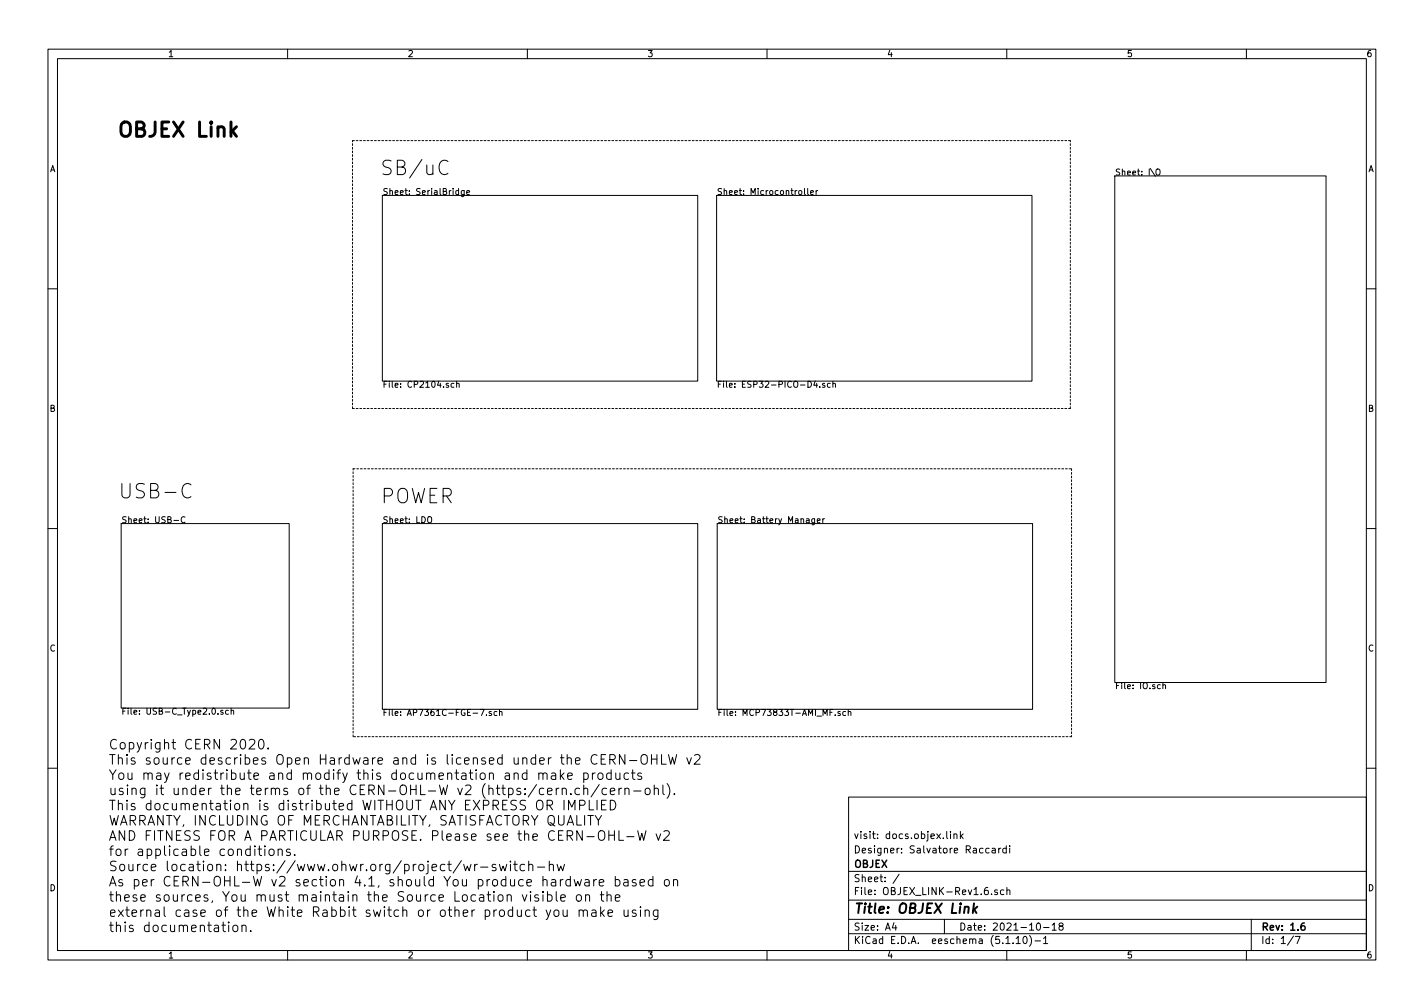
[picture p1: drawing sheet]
<svg xmlns="http://www.w3.org/2000/svg" width="297mm" height="210mm" viewBox="0 0 297 210" stroke-linecap="round" stroke-linejoin="round" font-family="sans-serif">
<g fill="none" stroke="#000" stroke-width=".21">
<path d="M10 10.3h277v189.9h-277zM12 12.2h273v186.1h-273zM60 10.3v1.9M110 10.3v1.9M160 10.3v1.9M210 10.3v1.9M260 10.3v1.9M93.4 33.7a1.21 1.21 0 0 0-1.4 0 1.21 1.21 0 0 0-.4 1.4 1.13 1.13 0 0 0 .6 1.2 1.13 1.13 0 0 0 1.2-.2M95.7 39.8l-.4-.1-.2 .3 .1 .5h.5M95.7 39.3v1.3M96.8 39.7v1.1l-.2 .2-.3-.1M96.8 39.8l-.4-.1-.2 .3 .1 .5h.5"/>
<path d="M167.8 39.3v1.1l.2 .2M168.5 39.3v1.1l.2 .2M170.2 39.7v.9M170.6 39.7l-.4 .3M232.5 36.7h44.1v105.7h-44.1zM241.2 35.4l.2-.2a.47 .47 0 0 1 .6 .5l-.1 .6-.5 .2-.3-.4zM79.8 40.8h65.7v38.7h-65.7zM97.4 40.2l.6-.1-.1-.3-.4-.1-.1 .2v.6h.5M149.5 40.8h65.8v38.7h-65.8zM169.1 40.2l.6-.1-.1-.3-.3-.1-.2 .2v.6h.5M10 60.2h2M95.2 79.5v1.3"/>
<path d="M170.1 79.5l-.4 .9h.8M170.4 80v.8M173.7 79.5v1.3M285 60.2h2M94.7 80h-.4l-.2 .2 .1 .5h.5M95.2 80.1l.5-.1 .1 .8M171 80.7v.1M172 80h-.3l-.1 .1v.2l.4 .1v.3h-.4M173.2 80h-.4l-.2 .2 .1 .5h.5M173.7 80.1l.5-.1 .1 .8M10 110.3h2M25.3 109.2h35v38.5h-35z"/>
<path d="M36.3 108.6h1M38.6 107.9a.56 .56 0 0 0-.8 .5 .56 .56 0 0 0 .8 .5M39.8 101.1a1.12 1.12 0 0 0-1.2-.1 1.12 1.12 0 0 0-.6 1.1 1.27 1.27 0 0 0 .3 1.4 1.27 1.27 0 0 0 1.4 .2l.1-.1M79.8 109.2h65.7v38.7h-65.7zM89.3 107.9l.2-.1a.45 .45 0 0 1 .5 .4v.7l-.5 .1-.2-.1zM149.6 109.2h65.8v38.7h-65.8zM169.9 108.2v1.1l-.2 .2-.3-.1M169.9 108.2h-.3l-.3 .2 .1 .6h.5M170.5 108.6l.6-.1-.1-.3h-.3l-.2 .2v.6h.5M171.6 108.2v.8M172 108.2l-.4 .2M285 110.3h2"/>
<path d="M46.5 148.2h-.3l-.2 .1 .1 .2 .4 .1v.3h-.5M47.7 148.2h-.4l-.3 .2 .2 .5h.5M48.2 148.3l.5-.1v.8M48.2 147.7v1.3M52 154.4l.3-.2h.5l.3 .2 .1 .4-.1 .3-1.2 1.1h1.3M54.1 154.4l.3-.2a1.07 1.07 0 0 1 .5 1.8 .48 .48 0 0 1-.5 .2 .48 .48 0 0 1-.4-.4l-.1-.8zM55.9 156v.2M100.2 148h.8l-.6 1.2M101.5 149.1v.1M102.5 148.5l-.3-.1-.2 .2 .1 .2 .4 .1v.3h-.5M103.7 148.5l-.4-.1-.3 .2 .2 .6h.5M104.2 148.5h.5v.7"/>
<path d="M104.2 148v1.2M125.4 158.3h.7M126.3 157.4h-.9v2h.9M127.2 158.4h.8a.54 .54 0 0 0 .4-.5 .54 .54 0 0 0-.4-.5h-.8v2M127.7 158.4l.6 1M130.4 157.4v2l-1.2-2v2M131.3 158.6h1.5M133.8 157.7a.66 .66 0 0 1 .8-.3 .66 .66 0 0 1 .4 .7v.6a.66 .66 0 0 1-.3 .6 .66 .66 0 0 1-.7 0 1.58 1.58 0 0 1-.2-1.6zM135.9 158.3h1.1M135.9 157.4v2M137 157.4v2M138 157.4v2h1"/>
<path d="M139.4 157.4l.5 2 .4-1.4 .4 1.4 .4-2M143.3 158.1l.4 1.3 .5-1.3M144.9 157.6l.3-.2h.4l.3 .2 .1 .4-.1 .3-1.1 1.1h1.2M175.3 148.5l-.3-.1-.2 .2v.2l.5 .1v.3h-.5M176.4 148.5l-.4-.1-.2 .2 .1 .6h.5M176.9 148.5h.5l.1 .7M176.9 148v1.2M242 142.9l-.3-.1-.3 .2 .2 .6h.4M242.6 142.9h.5v.8M242.6 142.4v1.3M10 160.2h2M53.8 177.1h.8"/>
<path d="M54.1 176.4v1.7l.1 .3 .4 .1M55.2 176.4v.2M55.2 177.1v1.4M56.2 177.3a.55 .55 0 0 1 .5-.2 .55 .55 0 0 1 .5 .4l-.1 .8a.55 .55 0 0 1-.6 .2 .55 .55 0 0 1-.4-.4zM58 177.3a.5 .5 0 0 1 .9 .1v1.1M58 177.1v1.4M60.5 177.2l-.5-.1-.3 .3 .1 .3 .7 .2v.5h-.8M61.5 178.3v.2M106.5 179.6v.2M107.4 179.6v1.7l.1 .2 .4 .1M110.3 179.6v2M112.4 161.4a.49 .49 0 0 1 .9 .1v1.1"/>
<path d="M112.4 161.2v1.4M113.3 161.5l.1-.2a.48 .48 0 0 1 .7 .2v1.1M114.2 165.1l1-.2-.1-.4-.6-.1-.3 .3 .1 1h.8M114.6 179.6v2M115.1 161.3h.7l.1 1.3M115.9 161.7l-.6 .1a.39 .39 0 0 0-.4 .4 .39 .39 0 0 0 .4 .4l.6-.1M116 164.4v1.4M116.6 164.4l-.4 .1-.2 .3M116.9 160.6v2M117.1 161.8l.6 .8M117.3 164.6a.49 .49 0 0 1 .8 .1v1.1M117.3 164.4v1.4"/>
<path d="M117.7 161.2l-.8 .8M117.7 166.9v2M118.4 161.9l1-.2-.1-.4-.6-.1-.3 .3 .1 1h.8M118.6 168.9v-2l.7 1.4 .6-1.4v2M119.1 165.6v.2M120.9 164.5l-.6-.1-.4 .4v.6l.2 .3h.8M120.9 168h.8a.54 .54 0 0 0 .4-.6 .54 .54 0 0 0-.4-.5h-.8v2M121.8 161.3l.5-.1 .4 .4v.6l-.2 .3h-.7M121.8 164.6a.47 .47 0 0 1 .8 .1v1.1M121.8 161.2v2M121.8 163.7v2.1M122.9 166.9v2h1"/>
<path d="M123.6 161.2v1.4M124.2 161.2l-.4 .1-.2 .3M124.2 170.1l.6 1 .7-1M124.5 166.9v2M124.8 171.1v1M124.9 161.3a.54 .54 0 0 1 .9 .3l-.1 .8a.55 .55 0 0 1-.6 .2 .55 .55 0 0 1-.4-.4v-.6zM125 163.6l-1.7 2.6M125.5 167.9h.7M126.4 166.9h-.9v2h.9M126.5 164.5l-.5-.1-.4 .4v.6l.2 .3h.7M127 173.3v2M127 174.2h1.2"/>
<path d="M127.3 165.1l.9-.2v-.4l-.6-.1-.3 .3 .1 1h.8M127.3 166.9a1.01 1.01 0 0 1 1.2 1 1.01 1.01 0 0 1-1.2 1zM127.5 161.3l-.6-.1-.4 .4v.6l.2 .3h.8M127.5 160.6v2M128.2 173.3v2M128.4 161.2l.1 1.3a.53 .53 0 0 0 .8-.1M129.1 173.3v2h1M129.1 164.4v1.4M129.3 161.2v1.4M129.7 164.4l-.4 .1-.2 .3M130.4 164.6a.52 .52 0 0 1 .7-.1l.1 1.3M130.4 164.4v1.4"/>
<path d="M130.7 174.5h1.6M131.1 161.3l-.5-.1-.4 .4v.6l.2 .3h.7M131.7 161.2h.8M132 160.6v1.7l.1 .2 .4 .1M132.2 165h1.5M133 173.3l.5 2 .4-1.5 .4 1.5 .4-2M133.8 161.3a.5 .5 0 0 0-.8 .2l.1 .3 .7 .2 .1 .2-.3 .4-.6-.1M134.6 164.6a.55 .55 0 0 1 .6-.2 .55 .55 0 0 1 .4 .4v.6a.54 .54 0 0 1-.5 .4 .54 .54 0 0 1-.5-.4zM136.5 164.6a.49 .49 0 0 1 .8 .1v1.1M136.5 163.7v2.1M136.9 173.9l.4 1.4 .5-1.4M138.3 163.7v1.7l.3 .4"/>
<path d="M138.5 173.5l.3-.2h.4l.3 .2 .1 .3-.1 .3-1.1 1.2h1.2M139.1 163.4a2.29 2.29 0 0 1 0 3.1M140.7 165.6v.2M177 166.3h108v32h-108zM197.5 173.4v1.3l.2 .2M198.3 173.4v.2M198.3 173.9v1M199 174.1l.2-.2 .3 .1 .1 .9M199 173.9v1M200.3 173.4v1.5M200.5 174.4l.4 .5M200.9 173.9l-.6 .6"/>
<path d="M206.3 177l-.4-.1-.3 .3 .1 .6 .2 .1 .4-.1M207 177h.5l.1 .9M207.6 177.3l-.5 .1-.2 .2 .2 .3 .5-.1M208.3 176.9v1M208.8 176.9l-.5 .3M209.9 177l-.4-.1-.3 .3v.6l.3 .1 .4-.1M209.9 176.4v1.5M210.6 176.4v.2M210.6 176.9v1M285 160.2h2M47.7 193v1.3M48.7 193.2a.53 .53 0 0 1 .5-.2 .53 .53 0 0 1 .4 .4v.5a.54 .54 0 0 1-.5 .4 .54 .54 0 0 1-.5-.4z"/>
<path d="M50.5 193.2a.52 .52 0 0 1 .7-.1l.1 1.2M50.5 193v1.3M52.3 194.1v.2M60 198.3v1.9M96.7 180.3l.4 1.3 .4-.9 .4 .9 .3-1.3M99 180.3v1.3M99.6 180.3l-.4 .1-.2 .3M100.3 180.9h1.5M103.4 180.4l-.5-.1-.3 .3 .1 .3 .7 .1v.5h-.8M104.2 180.3l.3 1.3 .4-.9 .4 .9 .4-1.3M106.5 180.3v1.3M107.1 180.3h.8"/>
<path d="M108.9 186.6l.5 1.4 .5-1.4M109.4 180.4l-.5-.1-.4 .4v.5l.2 .3h.7M110 198.3v1.9M110.3 180.5a.52 .52 0 0 1 .7-.1l.2 1.2M110.7 186.6v1.4M112.1 180.9h1.5M112.3 186.7l-.5-.1-.3 .3 .1 .3 .7 .2v.5h-.8M113.3 186.6v1.4M113.9 189.8l.5 1.4M114.2 186.7l.6-.1 .4 .4v.6l-.2 .3h-.8M114.2 186v2M114.6 180.5a.5 .5 0 0 1 .8 .1v1"/>
<path d="M114.9 189.8l-.7 1.8-.3 .2M115.6 190a.53 .53 0 0 1 .6-.2 .53 .53 0 0 1 .4 .4v.6a.54 .54 0 0 1-.5 .4 .54 .54 0 0 1-.6-.4zM116 186v1.7l.3 .3M116.2 180.3l.4 1.3 .4-.9 .4 .9 .4-1.3M117 187.3l.9-.2-.1-.4-.5-.1-.3 .3 .1 1h.7M117.4 189.8l.2 1.3a.52 .52 0 0 0 .7-.1M118.3 189.8v1.4M119.8 183.5l.3 1.3 .4-1 .4 1 .4-1.3M120.3 186.8a.55 .55 0 0 1 .6-.2 .55 .55 0 0 1 .4 .4l-.1 .8a.55 .55 0 0 1-.6 .2 .55 .55 0 0 1-.4-.4zM120.8 190a.52 .52 0 0 1 .8-.1l.1 1.3M120.8 189.8v1.4M121.7 190.1l.1-.2a.48 .48 0 0 1 .7 .2v1.1"/>
<path d="M122 183.6h.8l.1 1.2M122.1 186.8a.47 .47 0 0 1 .9 .1v1.1M122.1 186.6v1.4M122.9 183.9l-.7 .1a.39 .39 0 0 0-.3 .4 .39 .39 0 0 0 .3 .4l.7-.1M123.5 189.9h.7l.1 1.3M123.9 183.5v1.3M124.3 190.3l-.6 .1a.39 .39 0 0 0-.3 .4 .39 .39 0 0 0 .3 .4l.6-.1M124.4 183.5l-.3 .1-.2 .2M125 184.1l1-.2-.1-.3-.6-.1-.3 .2 .1 1h.8M125.2 186.6h.8M125.3 189.1v2.1M125.5 186v1.7l.1 .2 .4 .1"/>
<path d="M125.5 190.4l.6 .8M126.1 189.8l-.8 .8M126.6 186.8a.5 .5 0 0 1 .9 .1v1.1M126.6 186v2M126.8 190.5l1-.2-.1-.4-.6-.1-.3 .3 .1 1h.8M128.3 183.6l.6-.1 .4 .3v.6l-.2 .3h-.8M128.3 187.3l1-.2-.1-.4-.6-.1-.3 .3 .1 1h.8M128.3 182.8v2M130.2 183.6h.7l.1 1.2M130.2 189.8l.1 1.3a.52 .52 0 0 0 .7-.1M131 183.9l-.6 .1a.39 .39 0 0 0-.3 .4 .39 .39 0 0 0 .3 .4l.6-.1M131 189.8v1.4"/>
<path d="M132.6 183.6a.48 .48 0 0 0-.7 .1l.1 .3 .5 .1 .2 .3-.2 .4-.6-.1M132.6 189.9a.48 .48 0 0 0-.7 .2l.1 .3 .5 .1 .2 .3-.2 .4-.6-.1M133.5 184.1l1-.2-.1-.3-.6-.1-.3 .2 .1 1h.8M133.6 189.1v.2M133.6 189.8v1.4M134.6 190a.49 .49 0 0 1 .8 .1v1.1M134.6 189.8v1.4M136.2 183.6l-.6-.1-.4 .3v.6l.2 .3h.8M136.2 182.8v2M137.2 189.8v1.6l-.3 .4-.5-.1M137.2 189.9l-.5-.1-.4 .4v.6l.2 .3h.7M138.7 183.7a.55 .55 0 0 1 .5-.3 .55 .55 0 0 1 .4 .4v.6a.54 .54 0 0 1-.5 .4 .54 .54 0 0 1-.5-.4z"/>
<path d="M140.5 183.7a.49 .49 0 0 1 .9 0v1.1M140.5 183.5v1.3M160 198.3v1.9M177 194.8h108M177 191.8h108M177 187.8h108M177 181.8h108M186.5 192.5l-.4 1h1M186.8 193v1M187.6 182.3l-1.3 2M197 191.8v3M206.8 186.5v.1"/>
<path d="M208.1 185.7l-.4-.1-.2 .2v.2l.6 .2v.3h-.6M209.4 185.7l-.4-.1-.3 .3 .1 .6h.6M210 198.3v1.9M210 185.7l.3-.1 .3 .1 .1 .9M210 185.1v1.5M211.3 196.7v.1M212 195.8l.4-.5v1.5M212 196.8h.8M213.5 195.5l.2-.2a.8 .8 0 0 1 .6 .8 .8 .8 0 0 1-.6 .7l-.3-.5zM214.8 195.1a1.79 1.79 0 0 1 0 2.3M215.9 196.3h1.1M216.3 192.7l.3-.2a.81 .81 0 0 1 .5 .8 .81 .81 0 0 1-.5 .7l-.3-.1-.1-.4z"/>
<path d="M217.7 195.8l.4-.5v1.5M217.7 193.5h1.1M217.7 196.8h.8M219.5 193l.4-.5v1.5M219.5 194h.8M221.2 193.2l-.3-.3 .1-.2 .2-.2 .4 .1 .2 .2-.1 .2-.5 .2-.3 .3 .1 .4 .2 .1h.3l.3-.3-.1-.4-.2-.1M260 198.3v1.9M261 191.8v6.5M269.8 195.2l-1.2 2M270.2 195.3h1l-.6 1.5"/>
</g>
<path d="M272.1 192.5l-.4 .1a.96 .96 0 0 0 0 1.4l.5-.1v-.5l-.2-.3-.5 .1-.1 .2" fill="none" stroke="#000" stroke-width=".3"/>
<path d="M203.2 188.4l-.3 2M203.2 189.7l.5 .7M203.9 189.1l-.9 .8" fill="none" stroke="#000" stroke-width=".41"/>
<path d="M73.5 29.3h149.9M73.5 85.2v-55.9M73.5 85.2h149.8M73.7 97.8h149.8M223.3 85.2v-55.9M223.5 97.8v55.9M73.7 153.7v-55.9M223.5 153.7h-149.8" fill="none" stroke="#000" stroke-width=".21" stroke-dasharray=".4 .4"/>
<g font-size="4.2">
<text x="24.3" y="28.6">OBJEX Link</text>
<text x="79.2" y="36.6">SB/uC</text>
<text x="24.6" y="104">USB-C</text>
<text x="79.4" y="105">POWER</text>
</g>
<g font-size="2.8">
<text x="22.6" y="156.3">Copyright CERN 2020.</text>
<text x="22.6" y="159.5">This source describes Open Hardware and is licensed under the CERN-OHLW v2</text>
<text x="22.6" y="162.7">You may redistribute and modify this documentation and make products</text>
<text x="22.6" y="165.9">using it under the terms of the CERN-OHL-W v2 (https:/cern.ch/cern-ohl).</text>
<text x="22.6" y="169">This documentation is distributed WITHOUT ANY EXPRESS OR IMPLIED</text>
<text x="22.6" y="172.2">WARRANTY, INCLUDING OF MERCHANTABILITY, SATISFACTORY QUALITY</text>
<text x="22.6" y="175.4">AND FITNESS FOR A PARTICULAR PURPOSE. Please see the CERN-OHL-W v2</text>
<text x="22.6" y="178.6">for applicable conditions.</text>
<text x="22.6" y="181.7">Source location: https://www.ohwr.org/project/wr-switch-hw</text>
<text x="22.6" y="184.9">As per CERN-OHL-W v2 section 4.1, should You produce hardware based on</text>
<text x="22.6" y="188.1">these sources, You must maintain the Source Location visible on the</text>
<text x="22.6" y="191.3">external case of the White Rabbit switch or other product you make using</text>
<text x="178" y="190.5">Title: OBJEX Link</text>
<text x="22.6" y="194.4">this documentation.</text>
</g>
<g font-size="2.1">
<text x="178" y="178">Designer: Salvatore Raccardi</text>
<text x="178" y="175">visit: docs.objex.link</text>
<text x="178" y="184">Sheet: /</text>
<text x="178" y="181">OBJEX</text>
<text x="178" y="186.7">File: OBJEX_LINK-Rev1.6.sch</text>
<text x="178" y="196.9">KiCad E.D.A. eeschema (5.1.10)-1</text>
<text x="178" y="194.1">Size: A4</text>
<text x="200" y="194.1">Date: 2021-10-18</text>
<text x="263" y="194.1">Rev: 1.6</text>
<text x="263" y="196.9">Id: 1/7</text>
</g>
<g font-size="1.8">
<text x="35" y="11.9">1</text>
<text x="85" y="11.9">2</text>
<text x="135" y="11.9">3</text>
<text x="185" y="11.9">4</text>
<text x="235" y="11.9">5</text>
<text x="285" y="11.9">6</text>
<text x="10.4" y="35.9">A</text>
<text x="285.4" y="35.9">A</text>
<text x="79.8" y="40.7">Sheet: SerialBridge</text>
<text x="149.5" y="40.7">Sheet: Microcontroller</text>
<text x="232.5" y="36.6">Sheet: I\O</text>
<text x="79.8" y="80.9">File: CP2104.sch</text>
<text x="149.5" y="80.9">File: ESP32-PICO-D4.sch</text>
<text x="10.4" y="85.9">B</text>
<text x="285.4" y="85.9">B</text>
<text x="25.3" y="109.1">Sheet: USB-C</text>
<text x="79.8" y="109.1">Sheet: LDO</text>
<text x="149.6" y="109.1">Sheet: Battery Manager</text>
<text x="10.4" y="135.9">C</text>
<text x="285.4" y="135.9">C</text>
<text x="232.5" y="143.7">File: IO.sch</text>
<text x="25.3" y="149.1">File: USB-C_Type2.0.sch</text>
<text x="79.8" y="149.3">File: AP7361C-FGE-7.sch</text>
<text x="149.6" y="149.3">File: MCP73833T-AMI_MF.sch</text>
<text x="10.4" y="185.9">D</text>
<text x="285.4" y="185.9">D</text>
<text x="35" y="199.9">1</text>
<text x="85" y="199.9">2</text>
<text x="135" y="199.9">3</text>
<text x="185" y="199.9">4</text>
<text x="235" y="199.9">5</text>
<text x="285" y="199.9">6</text>
</g>
</svg>
